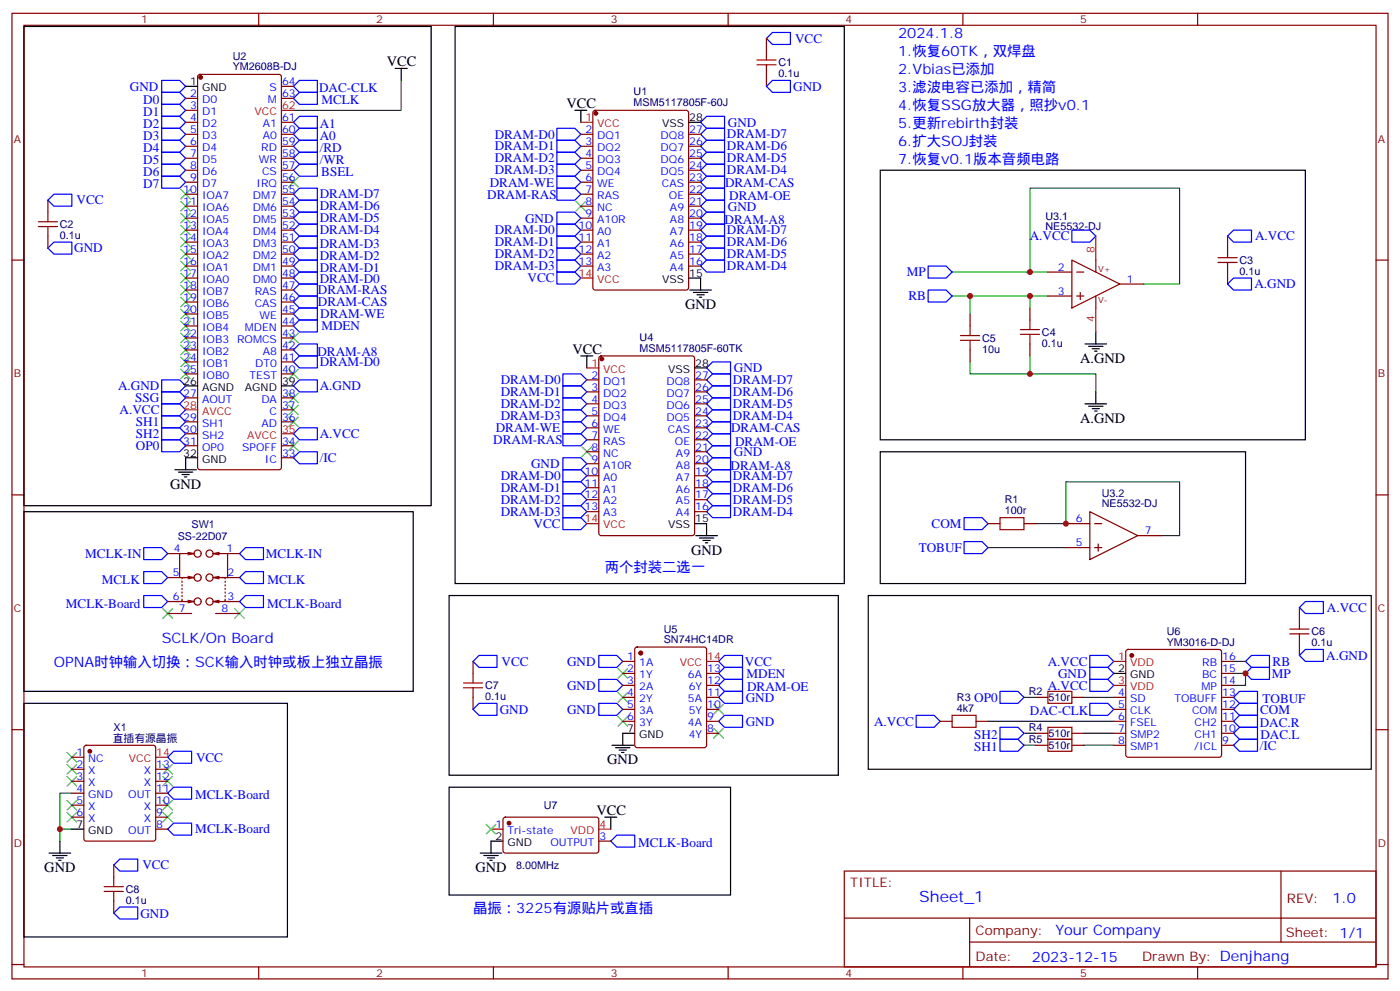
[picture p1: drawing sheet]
<svg xmlns="http://www.w3.org/2000/svg" width="412mm" height="292mm" viewBox="0 0 412 292" stroke-linecap="round" stroke-linejoin="round" font-family="sans-serif">
<g fill="none" stroke="#870000" stroke-width=".35">
<path d="M3.5 3.9h405.4v284.4h-405.4zM7.1 7.4h398.2v277.3h-398.2zM76.2 3.9v3.5M145.3 3.9v3.5M214.5 3.9v3.5M225.8 11.3v3.6M283.6 3.9v3.5M352.8 3.9v3.5M54.7 29h3.5M54.7 32.5h3.5M54.7 36h3.5M54.7 39.5h3.5"/>
<path d="M58.4 22.1l.5-.2h23.3l.6 .4 .1 115.3-.2 .5-.5 .2h-23.3l-.5-.2-.2-.5v-115zM82.9 29h3.5M82.9 36h3.5M82.9 39.5h3.5M82.9 25.4h3.5M171.1 39.5h3.5M174.9 32.7l.4-.2h26.8l.7 .4v51.8l-.4 .7h-27.1l-.6-.5-.1-51.7zM202.8 39.5h3.6M225.8 21.9v3.5M14.1 58.9v3.6M54.7 43.1h3.5M54.7 46.6h3.5"/>
<path d="M54.7 50.1h3.5M54.7 53.7h3.5M54.7 57.2h3.5M82.9 43.1h3.5M82.9 46.6h3.5M82.9 50.1h3.5M82.9 53.7h3.5M82.9 57.2h3.5M171.1 43.1h3.5M171.1 46.6h3.5M171.1 50.1h3.5M171.1 53.7h3.5"/>
<path d="M171.1 57.2h3.5M202.8 43.1h3.6M202.8 46.6h3.6M202.8 50.1h3.6M202.8 53.7h3.6M202.8 57.2h3.6M3.5 76.6h3.6M14.1 69.5v3.6M54.7 60.7h3.5M54.7 64.2h3.5M54.7 67.8h3.5M54.7 71.3h3.5"/>
<path d="M54.7 74.8h3.5M54.7 78.4h3.5M82.9 60.7h3.5M82.9 64.2h3.5M82.9 67.8h3.5M82.9 71.3h3.5M82.9 74.8h3.5M82.9 78.4h3.5M171.1 60.7h3.5M171.1 64.2h3.5M171.1 67.8h3.5M171.1 71.3h3.5"/>
<path d="M171.1 74.8h3.5M171.1 78.4h3.5M202.8 60.7h3.6M202.8 64.2h3.6M202.8 67.8h3.6M202.8 71.3h3.6M202.8 74.8h3.6M202.8 78.4h3.6M315.7 76.6l14.1 7-14.1 7.1zM322.8 76.6v3.5M361.6 69.5v3.6M405.3 76.6h3.6"/>
<path d="M54.7 81.9h3.5M54.7 85.4h3.5M54.7 88.9h3.5M54.7 92.5h3.5M54.7 96h3.5M54.7 99.5h3.5M82.9 81.9h3.5M82.9 85.4h3.5M82.9 88.9h3.5M82.9 92.5h3.5M82.9 96h3.5M82.9 99.5h3.5"/>
<path d="M285.8 92.5v3.5M303.4 90.7v3.5M308.7 80.1h7M308.7 87.2h7M317.1 80.1h2.2M317.1 87.2h2.2M318.2 86.1v2.1M322.8 87.2v3.5M329.8 83.6h7.1M361.6 80.1v3.5M54.7 103h3.5M54.7 106.6h3.5"/>
<path d="M54.7 110.1h3.5M54.7 117.2h3.5M82.9 103h3.5M82.9 106.6h3.5M82.9 110.1h3.5M82.9 117.2h3.5M172.9 111.9h3.5M172.9 115.4h3.5M172.9 118.9h3.5M176.6 105l.5-.2h26.8l.7 .4v51.8l-.5 .7h-27l-.7-.4v-51.8zM204.6 111.9h3.5M204.6 115.4h3.5"/>
<path d="M204.6 118.9h3.5M285.8 103v3.6M303.4 101.3v3.5M54.7 124.2h3.5M54.7 127.7h3.5M54.7 131.3h3.5M82.9 124.2h3.5M82.9 131.3h3.5M82.9 134.8h3.5M82.9 120.7h3.5M172.9 122.4h3.5M172.9 126h3.5"/>
<path d="M172.9 129.5h3.5M172.9 133h3.5M172.9 136.6h3.5M204.6 122.4h3.5M204.6 126h3.5M204.6 129.5h3.5M204.6 133h3.5M204.6 136.6h3.5M3.5 145.7h3.6M172.9 140.1h3.5M172.9 143.6h3.5M172.9 147.1h3.5"/>
<path d="M172.9 150.7h3.5M204.6 140.1h3.5M204.6 143.6h3.5M204.6 147.1h3.5M204.6 150.7h3.5M291 154.2h3.6M301.6 154.2h3.6M314 154.2h7M321 150.7l14.1 7-14.1 7.1zM322.4 154.2h2.2M335.1 157.7h7.1M405.3 145.7h3.6"/>
<path d="M49.4 163h3.5M49.4 170.1h5.3M49.4 177.1h4.4M53.6 176.4v.7h2.8M53.6 171.1v.4M53.6 172.2v.3M53.6 173.2v.4M53.6 174.3v.4M53.6 175.4v.3M55.4 176.8l1.7 .3-1.7 .4M55.4 169.7l1.7 .4-1.7 .3M55.4 162.7l1.7 .3"/>
<path d="M56.4 170.1h-2.8v.3M57.1 163h-4.2v7.1M57.1 163l-1.7 .4M62.8 163h4.2v7.1M62.8 163l1.8 .4M62.8 170.1l1.8 .3M62.8 177.1l1.8 .4M63.5 170.1h2.8v.3M64.6 162.7l-1.8 .3M64.6 169.7l-1.8 .4M64.6 176.8l-1.8 .3M65.3 170.1h5.3"/>
<path d="M66.1 177.1h4.5M66.3 176.4v.7h-2.8M66.3 171.1v.4M66.3 172.2v.3M66.3 173.2v.4M66.3 174.3v.4M66.3 175.4v.3M67 163h3.6M314 161.3h7M322.4 161.3h2.2M323.5 160.2v2.1M382.8 178.9v3.5"/>
<path d="M49.4 180.7h7M63.5 180.7h7.1M139.3 194.8v3.5M183.4 198.3h3.6M183.4 194.8h3.6M187.2 190.7l.5-.2h19.7l.5 .2 .2 .5v28.3l-.2 .5-.5 .2h-19.7l-.5-.3-.2-.4v-28.3zM208.1 198.3h3.6M331.8 191.4l.5-.2h26.8l.5 .2 .2 .5v30.4l-.2 .5-.5 .2h-26.8l-.5-.2-.2-.5v-30.4zM359.8 198.3h3.6M359.8 194.8h3.6M382.8 189.5v3.5M3.5 214.9h3.6"/>
<path d="M24.9 219.7l.5-.2h19.8l.5 .2 .2 .5v26.8l-.3 .5-.4 .2h-19.8l-.5-.2-.2-.5v-26.8zM139.3 205.4v3.5M183.4 212.4h3.6M183.4 205.4h3.6M183.4 208.9h3.6M183.4 201.8h3.6M208.1 212.4h3.6M208.1 205.4h3.6M208.1 215.9h3.6M208.1 208.9h3.6M208.1 201.8h3.6M276.9 212.4h3.6"/>
<path d="M287.5 212.4h3.5M305.2 205.4h3.5M305.2 219.5h3.5M305.2 215.9h3.5M315.7 205.4h3.6M315.7 219.5h3.6M315.7 215.9h3.6M328.1 212.4h3.5M328.1 205.4h3.5M328.1 219.5h3.5M328.1 215.9h3.5M328.1 208.9h3.5"/>
<path d="M359.8 212.4h3.6M359.8 205.4h3.6M359.8 219.5h3.6M359.8 215.9h3.6M359.8 208.9h3.6M359.8 201.8h3.6M405.3 214.9h3.6M21.2 226.5h3.5M21.2 230h3.5M21.2 233.6h3.5M21.2 237.1h3.5M21.2 223h3.5"/>
<path d="M45.9 226.5h3.5M45.9 230h3.5M45.9 233.6h3.5M45.9 237.1h3.5M21.2 240.6h3.5M33.5 254.7v3.6M45.9 240.6h3.5M45.9 244.2h3.5M144.6 244.2h3.6M148.4 240.8l.5-.2 27.1 .1 .4 .6-.1 9.5-.6 .4-27.1-.1-.4-.6v-9.2zM176.4 247.7h3.5M248.7 256.5h156.6v28.2h-156.6z"/>
<path d="M377.3 256.5v20.9M33.5 265.3v3.6M248.7 270.4h156.5M285.6 277.4h119.6M285.6 270.4v14.1M3.5 284h3.6M76.2 284.7v3.6M145.3 284.7v3.6M214.5 284.7v3.6M283.6 284.7v3.6M352.8 284.7v3.6M405.3 284h3.6"/>
<circle cx="58.2" cy="170.1" r="1.06"/>
<circle cx="58.2" cy="163" r="1.06"/>
<circle cx="58.2" cy="177.1" r="1.06"/>
<circle cx="61.7" cy="163" r="1.06"/>
<circle cx="61.7" cy="177.1" r="1.06"/>
<circle cx="61.7" cy="170.1" r="1.06"/>
</g>
<g fill="none" stroke="#00f" stroke-width=".35">
<path d="M227.5 9.6h5.3v3.5h-5.3l-1.7-1.8zM47.6 27.2h5.3l1.8 1.8-1.8 1.7h-5.3zM47.6 30.7h5.3l1.8 1.8-1.8 1.8h-5.3zM47.6 34.3h5.3l1.8 1.7-1.8 1.8h-5.3zM47.6 37.8h5.3l1.8 1.7-1.8 1.8h-5.3zM47.6 23.7h5.3l1.8 1.7-1.8 1.8h-5.3zM86.4 29l1.8-1.8h5.3v3.5h-5.3zM86.4 39.5l1.8-1.7h5.3v3.5h-5.3zM86.4 36l1.8-1.7h5.3v3.5h-5.3zM86.4 25.4l1.8-1.7h5.3v3.5h-5.3zM164 37.8h5.3l1.8 1.7-1.8 1.8h-5.3zM208.1 34.3h5.3v3.5h-5.3l-1.7-1.8z"/>
<path d="M208.1 37.8h5.3v3.5h-5.3l-1.7-1.8zM225.8 25.4l1.7-1.7h5.3v3.5h-5.3zM15.9 57.2h5.3v3.5h-5.3l-1.8-1.8zM47.6 41.3h5.3l1.8 1.8-1.8 1.7h-5.3zM47.6 44.8h5.3l1.8 1.8-1.8 1.8h-5.3zM47.6 48.4h5.3l1.8 1.7-1.8 1.8h-5.3zM47.6 51.9h5.3l1.8 1.8-1.8 1.7h-5.3zM86.4 46.6l1.8-1.8h5.3v3.6h-5.3zM86.4 43.1l1.8-1.8h5.3v3.5h-5.3zM88.2 48.4h5.3v3.5h-5.3l-1.8-1.8zM88.2 58.9h5.3v3.6h-5.3l-1.8-1.8zM88.2 55.4h5.3v3.5h-5.3l-1.8-1.7z"/>
<path d="M164 55.4h5.3l1.8 1.8-1.8 1.7h-5.3zM164 51.9h5.3l1.8 1.8-1.8 1.7h-5.3zM164 41.3h5.3l1.8 1.8-1.8 1.7h-5.3zM164 44.8h5.3l1.8 1.8-1.8 1.8h-5.3zM164 48.4h5.3l1.8 1.7-1.8 1.8h-5.3zM208.1 51.9h5.3v3.5h-5.3l-1.7-1.7zM208.1 48.4h5.3v3.5h-5.3l-1.7-1.8zM208.1 44.8h5.3v3.6h-5.3l-1.7-1.8zM208.1 41.3h5.3v3.5h-5.3l-1.7-1.7zM208.1 55.4h5.3v3.5h-5.3l-1.7-1.7zM208.1 58.9h5.3v3.6h-5.3l-1.7-1.8zM14.1 73.1l1.8-1.8h5.3v3.5h-5.3z"/>
<path d="M86.4 78.4l1.8-1.8h5.3v3.5h-5.3zM86.4 74.8l1.8-1.7h5.3v3.5h-5.3zM86.4 71.3l1.8-1.8h5.3v3.6h-5.3zM86.4 67.8l1.8-1.8h5.3v3.5h-5.3zM88.2 62.5h5.3v3.5h-5.3l-1.8-1.8zM164 62.5h5.3l1.8 1.7-1.8 1.8h-5.3zM164 66h5.3l1.8 1.8-1.8 1.7h-5.3zM164 69.5h5.3l1.8 1.8-1.8 1.8h-5.3zM164 73.1h5.3l1.8 1.7-1.8 1.8h-5.3zM164 76.6h5.3l1.8 1.8-1.8 1.7h-5.3zM208.1 76.6h5.3v3.5h-5.3l-1.7-1.7zM208.1 73.1h5.3v3.5h-5.3l-1.7-1.8z"/>
<path d="M208.1 69.5h5.3v3.6h-5.3l-1.7-1.8zM208.1 66h5.3v3.5h-5.3l-1.7-1.7zM208.1 62.5h5.3v3.5h-5.3l-1.7-1.8zM273.4 78.4h5.3l1.8 1.7-1.8 1.8h-5.3zM315.7 67.8h5.3l1.8 1.7-1.8 1.8h-5.3zM363.4 67.8h5.3v3.5h-5.3l-1.8-1.8zM86.4 81.9l1.8-1.8h5.3v3.5h-5.3zM88.2 83.6h5.3v3.6h-5.3l-1.8-1.8zM88.2 87.2h5.3v3.5h-5.3l-1.8-1.8zM88.2 90.7h5.3v3.5h-5.3l-1.8-1.7zM88.2 94.2h5.3v3.6h-5.3l-1.8-1.8zM164 80.1h5.3l1.8 1.8-1.8 1.7h-5.3z"/>
<path d="M273.4 85.4h5.3l1.8 1.8-1.8 1.7h-5.3zM361.6 83.6l1.8-1.7h5.3v3.5h-5.3zM47.6 111.9h5.3l1.8 1.7-1.8 1.8h-5.3zM47.6 118.9h5.3l1.8 1.8-1.8 1.7h-5.3zM47.6 115.4h5.3l1.8 1.8-1.8 1.7h-5.3zM86.4 113.6l1.8-1.7h5.3v3.5h-5.3zM86.4 103l1.8-1.7h5.3v3.5h-5.3zM86.4 106.6l1.8-1.8h5.3v3.5h-5.3zM165.8 110.1h5.3l1.8 1.8-1.8 1.7h-5.3zM165.8 113.6h5.3l1.8 1.8-1.8 1.8h-5.3zM165.8 117.2h5.3l1.8 1.7-1.8 1.8h-5.3zM208.1 108.3l1.8-1.7h5.3v3.5h-5.3z"/>
<path d="M208.1 118.9l1.8-1.7h5.3v3.5h-5.3zM208.1 111.9l1.8-1.8h5.3v3.5h-5.3zM209.9 113.6h5.3v3.6h-5.3l-1.8-1.8zM47.6 122.4h5.3l1.8 1.8-1.8 1.8h-5.3zM47.6 126h5.3l1.8 1.7-1.8 1.8h-5.3zM47.6 129.5h5.3l1.8 1.8-1.8 1.7h-5.3zM88.2 133h5.3v3.6h-5.3l-1.8-1.8zM88.2 126h5.3v3.5h-5.3l-1.8-1.8zM165.8 127.7h5.3l1.8 1.8-1.8 1.8h-5.3zM165.8 124.2h5.3l1.8 1.8-1.8 1.7h-5.3zM165.8 120.7h5.3l1.8 1.7-1.8 1.8h-5.3zM165.8 134.8h5.3l1.8 1.8-1.8 1.7h-5.3z"/>
<path d="M165.8 138.3h5.3l1.8 1.8-1.8 1.8h-5.3zM208.1 129.5l1.8-1.8h5.3v3.6h-5.3zM208.1 136.6l1.8-1.8h5.3v3.5h-5.3zM209.9 124.2h5.3v3.5h-5.3l-1.8-1.7zM209.9 120.7h5.3v3.5h-5.3l-1.8-1.8zM209.9 131.3h5.3v3.5h-5.3l-1.8-1.8zM209.9 138.3h5.3v3.6h-5.3l-1.8-1.8zM165.8 152.4h5.3l1.8 1.8-1.8 1.8h-5.3zM165.8 141.9h5.3l1.8 1.7-1.8 1.8h-5.3zM165.8 145.4h5.3l1.8 1.7-1.8 1.8h-5.3zM165.8 148.9h5.3l1.8 1.8-1.8 1.7h-5.3zM208.1 150.7l1.8-1.8h5.3v3.5h-5.3z"/>
<path d="M208.1 143.6l1.8-1.7h5.3v3.5h-5.3zM209.9 145.4h5.3v3.5h-5.3l-1.8-1.8zM284 159.5h5.3l1.7 1.8-1.7 1.7h-5.3zM284 152.4h5.3l1.7 1.8-1.7 1.8h-5.3zM42.3 168.3h5.3l1.8 1.8-1.8 1.7h-5.3zM42.3 175.4h5.3l1.8 1.7-1.8 1.8h-5.3zM42.3 161.3h5.3l1.8 1.7-1.8 1.8h-5.3zM70.6 177.1l1.7-1.7h5.3v3.5h-5.3zM72.3 168.3h5.3v3.5h-5.3l-1.7-1.7zM72.3 161.3h5.3v3.5h-5.3l-1.7-1.8zM384.5 177.1h5.3v3.6h-5.3l-1.7-1.8zM141.1 193h5.3v3.5h-5.3l-1.8-1.7z"/>
<path d="M176.4 193h5.3l1.7 1.8-1.7 1.7h-5.3zM213.4 193h5.3v3.5h-5.3l-1.7-1.7zM213.4 196.5h5.3v3.6h-5.3l-1.7-1.8zM321 196.5h5.3l1.8 1.8-1.8 1.8h-5.3zM321 193h5.3l1.8 1.8-1.8 1.7h-5.3zM368.7 196.5h5.2v3.6h-5.2l-1.8-1.8zM368.7 193h5.2v3.5h-5.2l-1.8-1.7zM382.8 193l1.7-1.8h5.3v3.6h-5.3zM139.3 208.9l1.8-1.8h5.3v3.5h-5.3zM176.4 200.1h5.3l1.7 1.7-1.7 1.8h-5.3zM176.4 207.1h5.3l1.7 1.8-1.7 1.7h-5.3zM211.7 205.4l1.7-1.8h5.3v3.5h-5.3z"/>
<path d="M213.4 200.1h5.3v3.5h-5.3l-1.7-1.8zM213.4 210.6h5.3v3.6h-5.3l-1.7-1.8zM269.9 210.6h5.3l1.7 1.8-1.7 1.8h-5.3zM294.6 203.6h5.3l1.7 1.8-1.7 1.7h-5.3zM294.6 217.7h5.3l1.7 1.8-1.7 1.7h-5.3zM294.6 214.2h5.3l1.7 1.7-1.7 1.8h-5.3zM321 207.1h5.3l1.8 1.8-1.8 1.7h-5.3zM321 200.1h5.3l1.8 1.7-1.8 1.8h-5.3zM365.1 217.7h5.3v3.5h-5.3l-1.7-1.7zM365.1 214.2h5.3v3.5h-5.3l-1.7-1.8zM365.1 210.6h5.3v3.6h-5.3l-1.7-1.8zM365.1 207.1h5.3v3.5h-5.3l-1.7-1.7z"/>
<path d="M365.1 203.6h5.3v3.5h-5.3l-1.7-1.7zM51.2 221.2h5.2v3.6h-5.2l-1.8-1.8zM51.2 231.8h5.2v3.5h-5.2l-1.8-1.7zM35.3 253h5.3v3.5h-5.3l-1.8-1.8zM51.2 242.4h5.2v3.5h-5.2l-1.8-1.7zM181.7 245.9h5.3v3.5h-5.3l-1.8-1.7zM35.3 267.1h5.3v3.5h-5.3l-1.8-1.7z"/>
</g>
<g fill="none" stroke="#3c3" stroke-width=".35">
<path d="M53.3 55.8l2.8 2.8M53.3 59.3l2.8 2.8M56.1 55.8l-2.8 2.8M56.1 59.3l-2.8 2.8M85 52.2l2.8 2.9M87.8 52.2l-2.8 2.9M169.7 59.3l2.8 2.8M172.5 59.3l-2.8 2.8M53.3 62.8l2.8 2.9M53.3 66.4l2.8 2.8M53.3 69.9l2.8 2.8M53.3 73.4l2.8 2.8"/>
<path d="M53.3 76.9l2.8 2.9M56.1 62.8l-2.8 2.9M56.1 66.4l-2.8 2.8M56.1 69.9l-2.8 2.8M56.1 73.4l-2.8 2.8M56.1 76.9l-2.8 2.9M53.3 91.1l2.8 2.8M53.3 87.5l2.8 2.8M53.3 84l2.8 2.8M53.3 94.6l2.8 2.8M53.3 98.1l2.8 2.8M53.3 80.5l2.8 2.8"/>
<path d="M56.1 91.1l-2.8 2.8M56.1 87.5l-2.8 2.8M56.1 84l-2.8 2.8M56.1 94.6l-2.8 2.8M56.1 98.1l-2.8 2.8M56.1 80.5l-2.8 2.8M85 98.1l2.8 2.8M87.8 98.1l-2.8 2.8M53.3 105.2l2.8 2.8M53.3 101.6l2.8 2.9M53.3 108.7l2.8 2.8M56.1 105.2l-2.8 2.8"/>
<path d="M56.1 101.6l-2.8 2.9M56.1 108.7l-2.8 2.8M85 119.3l2.8 2.8M85 115.7l2.8 2.9M85 108.7l2.8 2.8M87.8 119.3l-2.8 2.8M87.8 115.7l-2.8 2.9M87.8 108.7l-2.8 2.8M85 129.9l2.8 2.8M85 122.8l2.8 2.8M87.8 122.8l-2.8 2.8M87.8 129.9l-2.8 2.8"/>
<path d="M171.4 131.6l2.9 2.8M174.3 131.6l-2.9 2.8M48 179.2l2.8 2.9M50.8 179.2l-2.8 2.9M69.1 179.2l2.9 2.9M72 179.2l-2.9 2.9M182 196.9l2.9 2.8M184.9 196.9l-2.9 2.8M182 203.9l2.9 2.9M182 211l2.9 2.8M184.9 203.9l-2.9 2.9M184.9 211l-2.9 2.8"/>
<path d="M210.3 207.5l2.8 2.8M210.3 214.5l2.8 2.8M213.1 207.5l-2.8 2.8M213.1 214.5l-2.8 2.8M19.8 239.2l2.8 2.8M19.8 235.7l2.8 2.8M19.8 228.6l2.8 2.9M19.8 225.1l2.8 2.8M19.8 221.6l2.8 2.8M22.6 239.2l-2.8 2.8M22.6 235.7l-2.8 2.8M22.6 228.6l-2.8 2.9"/>
<path d="M22.6 225.1l-2.8 2.8M22.6 221.6l-2.8 2.8M48 225.1l2.8 2.8M48 228.6l2.8 2.9M48 235.7l2.8 2.8M48 239.2l2.8 2.8M50.8 225.1l-2.8 2.8M50.8 228.6l-2.8 2.9M50.8 235.7l-2.8 2.8M50.8 239.2l-2.8 2.8M143.2 242.7l2.8 2.9M146 242.7l-2.8 2.9"/>
</g>
<g fill="none" stroke="#000" stroke-width=".35">
<path d="M7.1 7.8h119.9v141.1h-119.9zM134.1 7.8h114.6v164h-114.6zM54.7 25.4h3.5M116.4 20.1h3.5M118.2 20.1v3.6M169.3 32.5h3.6M171.1 32.5v3.5M202.8 36h3.6M259.3 50.1h125.2v79.4h-125.2zM202.8 81.9h3.6v3.5M203.2 85.4h6.3M204.3 86.1h4.2"/>
<path d="M205.3 86.8h2.1M206 87.5h.7M322.8 97.8v3.5M54.7 113.6h3.5M82.9 113.6h3.5M171.1 104.8h3.5M172.9 104.8v3.5M204.6 108.3h3.5M319.6 101.3h6.4M319.6 118.9h6.4M320.7 102h4.2M320.7 119.6h4.2"/>
<path d="M321.7 102.7h2.1M322.4 103.4h.7M322.8 115.4v3.5M51.5 138.3h6.4M52.6 139h4.2M53.6 139.7h2.1M58.2 134.8h-3.5v3.5M259.3 133h107.6v38.8h-107.6zM321.7 120.3h2.1M322.4 121h.7M7.1 150.7h114.6v52.9h-114.6zM54.3 140.4h.7"/>
<path d="M204.6 154.2h3.5v3.5M205 157.7h6.3M206 158.4h4.3M207.1 159.1h2.1M207.8 159.8h.7M132.3 175.4h114.6v52.9h-114.6zM255.8 175.4h148.1v51.1h-148.1zM328.1 198.3h3.5M7.1 207.1h77.6v68.8h-77.6zM180.3 219.5h6.3M187 215.9h-3.6v3.6M132.3 231.8h82.9v31.8h-82.9z"/>
<path d="M181.3 220.2h4.3M182.4 220.9h2.1M183.1 221.6h.7M14.5 251.2h6.3M15.5 251.9h4.3M16.6 252.6h2.1M17.3 253.3h.7M17.6 247.7v3.5M21.2 244.2h3.5M141.5 251.2h6.3M142.5 251.9h4.3M143.6 252.6h2.1"/>
<path d="M144.3 253.3h.7M148.2 247.7h-3.6v3.5M178.2 240.6h3.5M179.9 240.6v3.6"/>
</g>
<g fill="none" stroke="#a10000" stroke-width=".35">
<path d="M223 19.1h5.6M223 17.7h5.6M225.8 14.9v2.8M225.8 19.1v2.8M11.3 66.7h5.6M11.3 65.3h5.6M14.1 62.5v2.8M14.1 66.7v2.8M358.8 77.3h5.6M358.8 75.9h5.6M361.6 73.1v2.8M361.6 77.3v2.8"/>
<path d="M282.9 98.8h5.7M285.8 96v2.8M300.6 98.5h5.6M300.6 97h5.6M303.4 94.2v2.8M303.4 98.5v2.8M282.9 100.2h5.7M285.8 100.2v2.8M294.6 152.4h7v3.6h-7zM139.3 198.3v2.8M379.9 186.7h5.7M379.9 185.2h5.7"/>
<path d="M382.8 182.4v2.8M382.8 186.7v2.8M136.5 202.5h5.7M136.5 201.1h5.7M139.3 202.5v2.9M280.5 210.6h7v3.6h-7zM308.7 203.6h7v3.5h-7zM308.7 217.7h7v3.5h-7zM308.7 214.2h7v3.5h-7zM33.5 258.3v2.8M30.7 262.5h5.6M30.7 261.1h5.6"/>
<path d="M33.5 262.5v2.8"/>
</g>
<g fill="none" stroke="#008700" stroke-width=".35">
<path d="M118.2 23.7v8.8h-31.8M280.5 80.1h28.2M280.5 87.2h28.2M285.8 87.2v5.3M303.4 80.1v-24.7h44.1v28.2h-10.6M303.4 87.2v3.5M303.4 104.8v5.3h-17.6v-3.5M303.4 110.1h19.4v5.3M305.2 154.2h8.8v-12.3h33.5v15.8h-5.3M291 161.3h23M363.4 198.3h3.5v3.5h-3.5M363.4 194.8h3.5"/>
<path d="M291 212.4h37.1M301.6 205.4h3.6M301.6 219.5h3.6M301.6 215.9h3.6M319.3 205.4h8.8M319.3 219.5h8.8M319.3 215.9h8.8M21.2 233.6h-3.6v14.1M17.6 244.2h3.6"/>
</g>
<g fill="none" stroke="#f00" stroke-width=".35">
<path d="M82.9 32.5h3.5M171.1 36h3.5M322.8 69.5v7.1M171.1 81.9h3.5M322.8 90.7v7.1M172.9 108.3h3.5M54.7 120.7h3.5M82.9 127.7h3.5M172.9 154.2h3.5M208.1 194.8h3.6M328.1 194.8h3.5M328.1 201.8h3.5"/>
<path d="M45.9 223h3.5M176.4 244.2h3.5"/>
</g>
<g fill="#870000" stroke="#870000" stroke-width=".35">
<circle cx="26.5" cy="221.2" r=".53"/>
<circle cx="333.4" cy="193" r=".53"/>
<circle cx="188.7" cy="192.3" r=".53"/>
<circle cx="59.1" cy="22.8" r=".53"/>
<circle cx="149.9" cy="242.4" r=".53"/>
<circle cx="175.5" cy="33.4" r=".53"/>
<circle cx="177.3" cy="105.7" r=".53"/>
</g>
<g fill="#c00">
<circle cx="366.9" cy="198.3" r=".88"/>
<circle cx="303.4" cy="80.1" r=".88"/>
<circle cx="285.8" cy="87.2" r=".88"/>
<circle cx="303.4" cy="87.2" r=".88"/>
<circle cx="303.4" cy="110.1" r=".88"/>
<circle cx="314" cy="154.2" r=".88"/>
<circle cx="17.6" cy="244.2" r=".88"/>
</g>
<text font-size="4.6" fill="#00f" x="270.8" y="265.5">Sheet_1</text>
<g font-size="4.2" fill="#00f">
<text x="264.6" y="11.3">2024.1.8</text>
<text x="264.6" y="16.6">1.恢复60TK，双焊盘</text>
<text x="264.6" y="21.9">2.Vbias已添加</text>
<text x="264.6" y="27.2">3.滤波电容已添加，精简</text>
<text x="264.6" y="32.5">4.恢复SSG放大器，照抄v0.1</text>
<text x="264.6" y="37.8">5.更新rebirth封装</text>
<text x="264.6" y="43.1">6.扩大SOJ封装</text>
<text x="264.6" y="48.4">7.恢复v0.1版本音频电路</text>
<text x="178.2" y="168.3">两个封装二选一</text>
<text x="47.6" y="189.5">SCLK/On Board</text>
<text x="15.9" y="196.5">OPNA时钟输入切换：SCK输入时钟或板上独立晶振</text>
<text x="139.3" y="268.9">晶振：3225有源贴片或直插</text>
<text x="392.5" y="265.8">1.0</text>
<text x="310.9" y="275.3">Your Company</text>
<text x="304" y="283.1">2023-12-15</text>
</g>
<g font-size="4.2">
<text x="113.9" y="19.4">VCC</text>
<text x="166.9" y="31.8">VCC</text>
<text x="201.8" y="91.1">GND</text>
<text x="168.6" y="104.1">VCC</text>
<text x="318.2" y="106.9">A.GND</text>
<text x="318.2" y="124.6">A.GND</text>
<text x="50.1" y="144">GND</text>
<text x="203.6" y="163.4">GND</text>
<text x="178.9" y="225.1">GND</text>
<text x="175.7" y="239.9">VCC</text>
<text x="13.1" y="256.9">GND</text>
<text x="140.1" y="256.9">GND</text>
</g>
<g font-size="3.9" fill="#00f">
<text x="234.2" y="12.6">VCC</text>
<text x="38.3" y="26.7">GND</text>
<text x="94" y="27.2">DAC-CLK</text>
<text x="233.6" y="26.9">GND</text>
<text x="42.2" y="30.5">D0</text>
<text x="42.2" y="34.1">D1</text>
<text x="94.7" y="30.7">MCLK</text>
<text x="42.2" y="37.7">D2</text>
<text x="42.2" y="41.2">D3</text>
<text x="94.2" y="41.1">A0</text>
<text x="94.2" y="37.7">A1</text>
<text x="145.7" y="40.8">DRAM-D0</text>
<text x="214.1" y="40.7">DRAM-D7</text>
<text x="214.4" y="37.3">GND</text>
<text x="42.2" y="44.7">D4</text>
<text x="94.2" y="44.7">/RD</text>
<text x="145.7" y="44.2">DRAM-D1</text>
<text x="145.7" y="47.8">DRAM-D2</text>
<text x="214.1" y="47.8">DRAM-D5</text>
<text x="214.1" y="44.2">DRAM-D6</text>
<text x="42.2" y="48.3">D5</text>
<text x="42.2" y="51.8">D6</text>
<text x="94.2" y="48.2">/WR</text>
<text x="94.6" y="51.9">BSEL</text>
<text x="145.7" y="51.3">DRAM-D3</text>
<text x="214.1" y="51.3">DRAM-D4</text>
<text x="42.2" y="55.3">D7</text>
<text x="94.2" y="58.3">DRAM-D7</text>
<text x="143.5" y="58.5">DRAM-RAS</text>
<text x="144.3" y="55">DRAM-WE</text>
<text x="213.6" y="55">DRAM-CAS</text>
<text x="214.8" y="58.9">DRAM-OE</text>
<text x="22.5" y="60.2">VCC</text>
<text x="94.2" y="65.4">DRAM-D5</text>
<text x="94.2" y="61.9">DRAM-D6</text>
<text x="154.7" y="65.5">GND</text>
<text x="214.4" y="62">GND</text>
<text x="94.2" y="68.9">DRAM-D4</text>
<text x="145.7" y="69">DRAM-D0</text>
<text x="213.5" y="66">DRAM-A8</text>
<text x="214.1" y="68.9">DRAM-D7</text>
<text x="303.4" y="70.7">A.VCC</text>
<text x="369.7" y="70.8">A.VCC</text>
<text x="21.9" y="74.3">GND</text>
<text x="94.2" y="76.5">DRAM-D2</text>
<text x="94.2" y="73">DRAM-D3</text>
<text x="145.7" y="72.5">DRAM-D1</text>
<text x="145.7" y="76">DRAM-D2</text>
<text x="214.1" y="76">DRAM-D5</text>
<text x="214.1" y="72.5">DRAM-D6</text>
<text x="94.2" y="83.4">DRAM-D0</text>
<text x="94.2" y="80">DRAM-D1</text>
<text x="145.7" y="79.5">DRAM-D3</text>
<text x="155.4" y="83.1">VCC</text>
<text x="214.1" y="79.5">DRAM-D4</text>
<text x="267.1" y="81.4">MP</text>
<text x="93.6" y="86.7">DRAM-RAS</text>
<text x="267.6" y="88.4">RB</text>
<text x="369.5" y="84.9">A.GND</text>
<text x="93.6" y="90.2">DRAM-CAS</text>
<text x="94.3" y="93.8">DRAM-WE</text>
<text x="94.7" y="97.3">MDEN</text>
<text x="93.5" y="104.8">DRAM-A8</text>
<text x="94.2" y="107.8">DRAM-D0</text>
<text x="147.5" y="113.1">DRAM-D0</text>
<text x="215.9" y="113">DRAM-D7</text>
<text x="216.2" y="109.6">GND</text>
<text x="34.8" y="114.9">A.GND</text>
<text x="39.9" y="118.4">SSG</text>
<text x="94.2" y="114.9">A.GND</text>
<text x="147.5" y="116.6">DRAM-D1</text>
<text x="215.9" y="116.6">DRAM-D6</text>
<text x="35.2" y="121.9">A.VCC</text>
<text x="40.1" y="125.4">SH1</text>
<text x="147.5" y="120.1">DRAM-D2</text>
<text x="147.5" y="123.6">DRAM-D3</text>
<text x="215.9" y="123.6">DRAM-D4</text>
<text x="215.9" y="120.1">DRAM-D5</text>
<text x="40.1" y="128.9">SH2</text>
<text x="94.2" y="129">A.VCC</text>
<text x="145.3" y="130.8">DRAM-RAS</text>
<text x="146" y="127.3">DRAM-WE</text>
<text x="215.3" y="127.3">DRAM-CAS</text>
<text x="216.6" y="131.3">DRAM-OE</text>
<text x="40.1" y="132.5">OP0</text>
<text x="94.2" y="136">/IC</text>
<text x="156.4" y="137.9">GND</text>
<text x="216.2" y="134.3">GND</text>
<text x="147.5" y="141.3">DRAM-D0</text>
<text x="215.2" y="138.3">DRAM-A8</text>
<text x="215.9" y="141.3">DRAM-D7</text>
<text x="147.5" y="144.8">DRAM-D1</text>
<text x="147.5" y="148.3">DRAM-D2</text>
<text x="215.9" y="148.3">DRAM-D5</text>
<text x="215.9" y="144.8">DRAM-D6</text>
<text x="147.5" y="151.8">DRAM-D3</text>
<text x="157.2" y="155.5">VCC</text>
<text x="215.9" y="151.8">DRAM-D4</text>
<text x="274.4" y="155.5">COM</text>
<text x="25.1" y="164.3">MCLK-IN</text>
<text x="78.3" y="164.3">MCLK-IN</text>
<text x="270.6" y="162.5">TOBUF</text>
<text x="30" y="171.8">MCLK</text>
<text x="78.8" y="171.8">MCLK</text>
<text x="19.4" y="178.9">MCLK-Board</text>
<text x="78.7" y="178.9">MCLK-Board</text>
<text x="390.9" y="180.1">A.VCC</text>
<text x="147.8" y="196">VCC</text>
<text x="167" y="196.1">GND</text>
<text x="219.4" y="196">VCC</text>
<text x="308.6" y="196">A.VCC</text>
<text x="374.9" y="196">RB</text>
<text x="390.7" y="194.3">A.GND</text>
<text x="167" y="203.1">GND</text>
<text x="219.9" y="199.6">MDEN</text>
<text x="220.1" y="203.6">DRAM-OE</text>
<text x="308.6" y="203.1">A.VCC</text>
<text x="311.7" y="199.6">GND</text>
<text x="374.6" y="199.6">MP</text>
<text x="219.7" y="206.7">GND</text>
<text x="287" y="206.6">OP0</text>
<text x="371.9" y="207.1">TOBUF</text>
<text x="147.2" y="210.3">GND</text>
<text x="167" y="210.2">GND</text>
<text x="219.7" y="213.7">GND</text>
<text x="257.5" y="213.7">A.VCC</text>
<text x="303.4" y="210.6">DAC-CLK</text>
<text x="371.1" y="214.2">DAC.R</text>
<text x="371.2" y="210.2">COM</text>
<text x="287" y="221.1">SH1</text>
<text x="287" y="217.6">SH2</text>
<text x="371.1" y="220.7">/IC</text>
<text x="371.3" y="217.7">DAC.L</text>
<text x="57.7" y="224.3">VCC</text>
<text x="57.5" y="235.3">MCLK-Board</text>
<text x="57.5" y="245.4">MCLK-Board</text>
<text x="188" y="249.4">MCLK-Board</text>
<text x="41.9" y="256">VCC</text>
<text x="41.4" y="270.3">GND</text>
</g>
<g font-size="3.9" fill="#800">
<text x="250.5" y="261.1">TITLE:</text>
<text x="379.1" y="265.8">REV:</text>
<text x="287.4" y="275.3">Company:</text>
<text x="378.7" y="275.9">Sheet: 1/1</text>
<text x="287.4" y="283">Date:</text>
<text x="336.4" y="283.1">Drawn By: Denjhang</text>
</g>
<g font-size="3.2" fill="#800">
<text x="41.6" y="6.9">1</text>
<text x="110.8" y="6.9">2</text>
<text x="179.9" y="6.9">3</text>
<text x="249.1" y="6.9">4</text>
<text x="318.2" y="6.9">5</text>
<text x="4.1" y="42">A</text>
<text x="405.9" y="42">A</text>
<text x="4.1" y="111.2">B</text>
<text x="405.9" y="111.2">B</text>
<text x="4.1" y="180.3">C</text>
<text x="405.9" y="180.3">C</text>
<text x="4.1" y="249.4">D</text>
<text x="405.9" y="249.4">D</text>
<text x="41.6" y="287.7">1</text>
<text x="110.8" y="287.7">2</text>
<text x="179.9" y="287.7">3</text>
<text x="249.1" y="287.7">4</text>
<text x="318.2" y="287.7">5</text>
</g>
<g font-size="3.2" fill="#000080">
<text x="68.6" y="17.8">U2</text>
<text x="68.6" y="20.7">YM2608B-DJ</text>
<text x="229.3" y="22.7">0.1u</text>
<text x="229.3" y="19.5">C1</text>
<text x="186.6" y="28.1">U1</text>
<text x="186.6" y="31.3">MSM5117805F-60J</text>
<text x="308" y="64.7">U3.1</text>
<text x="17.6" y="70.3">0.1u</text>
<text x="17.6" y="67.1">C2</text>
<text x="308" y="67.8">NE5532-DJ</text>
<text x="365.1" y="77.7">C3</text>
<text x="365.1" y="80.9">0.1u</text>
<text x="188.4" y="100.5">U4</text>
<text x="289.3" y="100.7">C5</text>
<text x="306.9" y="98.9">C4</text>
<text x="188.4" y="103.5">MSM5117805F-60TK</text>
<text x="289.3" y="103.8">10u</text>
<text x="306.9" y="102.1">0.1u</text>
<text x="296" y="148.2">R1</text>
<text x="324.5" y="149.4">NE5532-DJ</text>
<text x="324.5" y="146.4">U3.2</text>
<text x="56.4" y="155.3">SW1</text>
<text x="296" y="151.4">100r</text>
<text x="52.4" y="158.9">SS-22D07</text>
<text x="195.5" y="189.5">SN74HC14DR</text>
<text x="195.5" y="186.3">U5</text>
<text x="343.7" y="190.1">YM3016-D-DJ</text>
<text x="343.7" y="187">U6</text>
<text x="386.3" y="190.3">0.1u</text>
<text x="386.3" y="187.1">C6</text>
<text x="142.9" y="203">C7</text>
<text x="142.9" y="206.1">0.1u</text>
<text x="281.9" y="209.6">4k7</text>
<text x="281.9" y="206.4">R3</text>
<text x="303" y="204.7">R2</text>
<text x="308.9" y="206.5">510r</text>
<text x="33.4" y="215.3">X1</text>
<text x="303" y="215.3">R4</text>
<text x="33.2" y="218.4">直插有源晶振</text>
<text x="303" y="218.8">R5</text>
<text x="308.9" y="220.6">510r</text>
<text x="308.9" y="217.1">510r</text>
<text x="160.2" y="238.3">U7</text>
<text x="152" y="255.9">8.00MHz</text>
<text x="37" y="262.9">C8</text>
<text x="37" y="266.1">0.1u</text>
</g>
<g font-size="3.2">
<text x="56" y="25.1">1</text>
<text x="59.5" y="26.8">GND</text>
<text x="203" y="35.7">28</text>
<text x="195" y="37.4">VSS</text>
<text x="195" y="83.3">VSS</text>
<text x="203" y="81.5">15</text>
<text x="204.8" y="108">28</text>
<text x="54" y="113.3">26</text>
<text x="83.1" y="113.3">39</text>
<text x="196.8" y="109.7">VSS</text>
<text x="59.5" y="115">AGND</text>
<text x="72.2" y="115">AGND</text>
<text x="54" y="134.4">32</text>
<text x="59.5" y="136.2">GND</text>
<text x="196.8" y="155.6">VSS</text>
<text x="204.8" y="153.8">15</text>
<text x="329.4" y="197.9">2</text>
<text x="332.9" y="199.7">GND</text>
<text x="184.8" y="215.6">7</text>
<text x="188.3" y="217.3">GND</text>
<text x="22.5" y="243.8">7</text>
<text x="26" y="245.6">GND</text>
<text x="146" y="247.3">2</text>
<text x="149.5" y="249.1">GND</text>
</g>
<g font-size="3.2" fill="#00f">
<text x="56" y="28.6">2</text>
<text x="79.4" y="26.8">S</text>
<text x="83.1" y="28.6">63</text>
<text x="83.1" y="25.1">64</text>
<text x="56" y="32.1">3</text>
<text x="56" y="35.7">4</text>
<text x="59.5" y="30.4">D0</text>
<text x="59.5" y="33.9">D1</text>
<text x="78.9" y="30.4">M</text>
<text x="83.1" y="35.7">61</text>
<text x="56" y="39.2">5</text>
<text x="59.5" y="37.4">D2</text>
<text x="59.5" y="41">D3</text>
<text x="77.4" y="41">A0</text>
<text x="77.4" y="37.4">A1</text>
<text x="83.1" y="39.2">60</text>
<text x="172.4" y="39.2">2</text>
<text x="175.9" y="41">DQ1</text>
<text x="194.6" y="41">DQ8</text>
<text x="203" y="39.2">27</text>
<text x="56" y="42.7">6</text>
<text x="56" y="46.2">7</text>
<text x="59.5" y="44.5">D4</text>
<text x="76.9" y="44.5">RD</text>
<text x="83.1" y="46.2">58</text>
<text x="83.1" y="42.7">59</text>
<text x="172.4" y="42.7">3</text>
<text x="172.4" y="46.2">4</text>
<text x="175.9" y="44.5">DQ2</text>
<text x="194.6" y="44.5">DQ7</text>
<text x="203" y="46.2">25</text>
<text x="203" y="42.7">26</text>
<text x="56" y="49.8">8</text>
<text x="56" y="53.3">9</text>
<text x="59.5" y="48">D5</text>
<text x="59.5" y="51.5">D6</text>
<text x="76.3" y="48">WR</text>
<text x="77.2" y="51.5">CS</text>
<text x="83.1" y="53.3">56</text>
<text x="83.1" y="49.8">57</text>
<text x="172.4" y="49.8">5</text>
<text x="172.4" y="53.3">6</text>
<text x="175.9" y="48">DQ3</text>
<text x="175.9" y="51.5">DQ4</text>
<text x="194.6" y="51.5">DQ5</text>
<text x="194.6" y="48">DQ6</text>
<text x="203" y="53.3">23</text>
<text x="203" y="49.8">24</text>
<text x="54" y="56.8">10</text>
<text x="59.5" y="55.1">D7</text>
<text x="59.5" y="58.6">IOA7</text>
<text x="74.5" y="58.6">DM7</text>
<text x="75.6" y="55.1">IRQ</text>
<text x="83.1" y="56.8">55</text>
<text x="172.4" y="56.8">7</text>
<text x="175.9" y="55.1">WE</text>
<text x="175.9" y="58.6">RAS</text>
<text x="195" y="55.1">CAS</text>
<text x="197" y="58.6">OE</text>
<text x="203" y="56.8">22</text>
<text x="54" y="60.4">11</text>
<text x="54" y="63.9">12</text>
<text x="59.5" y="62.1">IOA6</text>
<text x="59.5" y="65.7">IOA5</text>
<text x="74.5" y="65.7">DM5</text>
<text x="74.5" y="62.1">DM6</text>
<text x="83.1" y="63.9">53</text>
<text x="83.1" y="60.4">54</text>
<text x="172.4" y="60.4">8</text>
<text x="172.4" y="63.9">9</text>
<text x="175.9" y="62.1">NC</text>
<text x="175.9" y="65.7">A10R</text>
<text x="197.4" y="65.7">A8</text>
<text x="197.4" y="62.1">A9</text>
<text x="203" y="63.9">20</text>
<text x="203" y="60.4">21</text>
<text x="54" y="67.4">13</text>
<text x="54" y="70.9">14</text>
<text x="59.5" y="69.2">IOA4</text>
<text x="74.5" y="69.2">DM4</text>
<text x="83.1" y="70.9">51</text>
<text x="83.1" y="67.4">52</text>
<text x="170.4" y="67.4">10</text>
<text x="170.4" y="70.9">11</text>
<text x="175.9" y="69.2">A0</text>
<text x="197.4" y="69.2">A7</text>
<text x="203" y="70.9">18</text>
<text x="203" y="67.4">19</text>
<text x="54" y="74.5">15</text>
<text x="54" y="78">16</text>
<text x="59.5" y="72.7">IOA3</text>
<text x="59.5" y="76.2">IOA2</text>
<text x="74.5" y="76.2">DM2</text>
<text x="74.5" y="72.7">DM3</text>
<text x="83.1" y="78">49</text>
<text x="83.1" y="74.5">50</text>
<text x="170.4" y="74.5">12</text>
<text x="170.4" y="78">13</text>
<text x="175.9" y="72.7">A1</text>
<text x="175.9" y="76.2">A2</text>
<text x="197.4" y="76.2">A5</text>
<text x="197.4" y="72.7">A6</text>
<text x="203" y="78">16</text>
<text x="203" y="74.5">17</text>
<text x="54" y="81.5">17</text>
<text x="59.5" y="79.8">IOA1</text>
<text x="59.5" y="83.3">IOA0</text>
<text x="74.5" y="83.3">DM0</text>
<text x="74.5" y="79.8">DM1</text>
<text x="83.1" y="81.5">48</text>
<text x="175.9" y="79.8">A3</text>
<text x="197.4" y="79.8">A4</text>
<text x="311.6" y="79.8">2</text>
<text x="332" y="83.3">1</text>
<text x="54" y="85.1">18</text>
<text x="54" y="88.6">19</text>
<text x="59.5" y="86.8">IOB7</text>
<text x="75.1" y="86.8">RAS</text>
<text x="83.1" y="88.6">46</text>
<text x="83.1" y="85.1">47</text>
<text x="311.6" y="86.8">3</text>
<text x="54" y="92.1">20</text>
<text x="54" y="95.6">21</text>
<text x="59.5" y="90.3">IOB6</text>
<text x="59.5" y="93.9">IOB5</text>
<text x="75" y="90.3">CAS</text>
<text x="76.5" y="93.9">WE</text>
<text x="83.1" y="95.6">44</text>
<text x="83.1" y="92.1">45</text>
<text x="54" y="99.2">22</text>
<text x="59.5" y="97.4">IOB4</text>
<text x="59.5" y="100.9">IOB3</text>
<text x="69.8" y="100.9">ROMCS</text>
<text x="72.1" y="97.4">MDEN</text>
<text x="83.1" y="99.2">43</text>
<text x="54" y="102.7">23</text>
<text x="54" y="106.2">24</text>
<text x="59.5" y="104.5">IOB2</text>
<text x="59.5" y="108">IOB1</text>
<text x="75.2" y="108">DT0</text>
<text x="77.4" y="104.5">A8</text>
<text x="83.1" y="106.2">41</text>
<text x="83.1" y="102.7">42</text>
<text x="54" y="109.7">25</text>
<text x="59.5" y="111.5">IOB0</text>
<text x="73.5" y="111.5">TEST</text>
<text x="83.1" y="109.7">40</text>
<text x="174.2" y="111.5">2</text>
<text x="177.7" y="113.3">DQ1</text>
<text x="196.3" y="113.3">DQ8</text>
<text x="204.8" y="111.5">27</text>
<text x="54" y="116.8">27</text>
<text x="59.5" y="118.6">AOUT</text>
<text x="77" y="118.6">DA</text>
<text x="83.1" y="116.8">38</text>
<text x="174.2" y="115">3</text>
<text x="174.2" y="118.6">4</text>
<text x="177.7" y="116.8">DQ2</text>
<text x="196.3" y="116.8">DQ7</text>
<text x="204.8" y="118.6">25</text>
<text x="204.8" y="115">26</text>
<text x="54" y="123.9">29</text>
<text x="59.5" y="125.6">SH1</text>
<text x="77" y="125.6">AD</text>
<text x="79.4" y="122.1">C</text>
<text x="83.1" y="123.9">36</text>
<text x="83.1" y="120.3">37</text>
<text x="174.2" y="122.1">5</text>
<text x="174.2" y="125.6">6</text>
<text x="177.7" y="120.3">DQ3</text>
<text x="177.7" y="123.9">DQ4</text>
<text x="196.3" y="123.9">DQ5</text>
<text x="196.3" y="120.3">DQ6</text>
<text x="204.8" y="125.6">23</text>
<text x="204.8" y="122.1">24</text>
<text x="54" y="127.4">30</text>
<text x="54" y="130.9">31</text>
<text x="59.5" y="129.2">SH2</text>
<text x="83.1" y="130.9">34</text>
<text x="174.2" y="129.2">7</text>
<text x="177.7" y="127.4">WE</text>
<text x="177.7" y="130.9">RAS</text>
<text x="196.8" y="127.4">CAS</text>
<text x="198.8" y="130.9">OE</text>
<text x="204.8" y="129.2">22</text>
<text x="59.5" y="132.7">OP0</text>
<text x="71.4" y="132.7">SPOFF</text>
<text x="78" y="136.2">IC</text>
<text x="83.1" y="134.4">33</text>
<text x="174.2" y="132.7">8</text>
<text x="174.2" y="136.2">9</text>
<text x="177.7" y="134.4">NC</text>
<text x="177.7" y="138">A10R</text>
<text x="199.1" y="138">A8</text>
<text x="199.1" y="134.4">A9</text>
<text x="204.8" y="136.2">20</text>
<text x="204.8" y="132.7">21</text>
<text x="172.2" y="139.7">10</text>
<text x="172.2" y="143.3">11</text>
<text x="177.7" y="141.5">A0</text>
<text x="199.1" y="141.5">A7</text>
<text x="204.8" y="143.3">18</text>
<text x="204.8" y="139.7">19</text>
<text x="172.2" y="146.8">12</text>
<text x="177.7" y="145">A1</text>
<text x="177.7" y="148.6">A2</text>
<text x="199.1" y="148.6">A5</text>
<text x="199.1" y="145">A6</text>
<text x="204.8" y="146.8">17</text>
<text x="172.2" y="150.3">13</text>
<text x="177.7" y="152.1">A3</text>
<text x="199.1" y="152.1">A4</text>
<text x="204.8" y="150.3">16</text>
<text x="316.9" y="153.8">6</text>
<text x="316.9" y="160.9">5</text>
<text x="337.3" y="157.4">7</text>
<text x="51.3" y="162.7">4</text>
<text x="66.7" y="162.7">1</text>
<text x="50.9" y="169.7">5</text>
<text x="67" y="169.7">2</text>
<text x="50.9" y="176.8">6</text>
<text x="67" y="176.8">3</text>
<text x="52.7" y="180.3">7</text>
<text x="65.3" y="180.3">8</text>
<text x="184.8" y="194.4">1</text>
<text x="184.8" y="197.9">2</text>
<text x="188.3" y="196.2">1A</text>
<text x="208.3" y="197.9">13</text>
<text x="354.1" y="196.2">RB</text>
<text x="360" y="197.9">15</text>
<text x="360" y="194.4">16</text>
<text x="184.8" y="201.5">3</text>
<text x="188.3" y="199.7">1Y</text>
<text x="188.3" y="203.2">2A</text>
<text x="202.6" y="199.7">6A</text>
<text x="202.9" y="203.2">6Y</text>
<text x="208.3" y="201.5">12</text>
<text x="353.9" y="203.2">MP</text>
<text x="354.1" y="199.7">BC</text>
<text x="360" y="201.5">14</text>
<text x="184.8" y="205">4</text>
<text x="184.8" y="208.5">5</text>
<text x="188.3" y="206.8">2Y</text>
<text x="202.6" y="206.8">5A</text>
<text x="208.3" y="208.5">10</text>
<text x="208.3" y="205">11</text>
<text x="329.4" y="205">4</text>
<text x="329.4" y="208.5">5</text>
<text x="332.9" y="206.8">SD</text>
<text x="345.9" y="206.8">TOBUFF</text>
<text x="360" y="208.5">12</text>
<text x="360" y="205">13</text>
<text x="184.8" y="212.1">6</text>
<text x="188.3" y="210.3">3A</text>
<text x="188.3" y="213.8">3Y</text>
<text x="202.6" y="213.8">4A</text>
<text x="202.9" y="210.3">5Y</text>
<text x="208.3" y="215.6">8</text>
<text x="208.3" y="212.1">9</text>
<text x="329.4" y="212.1">6</text>
<text x="329.4" y="215.6">7</text>
<text x="332.9" y="210.3">CLK</text>
<text x="332.9" y="213.8">FSEL</text>
<text x="351.1" y="210.3">COM</text>
<text x="351.9" y="213.8">CH2</text>
<text x="360" y="215.6">10</text>
<text x="360" y="212.1">11</text>
<text x="202.9" y="217.3">4Y</text>
<text x="329.4" y="219.1">8</text>
<text x="332.9" y="217.3">SMP2</text>
<text x="332.9" y="220.9">SMP1</text>
<text x="351.8" y="220.9">/ICL</text>
<text x="351.9" y="217.3">CH1</text>
<text x="360" y="219.1">9</text>
<text x="22.5" y="226.2">2</text>
<text x="22.5" y="222.6">1</text>
<text x="26" y="227.9">X</text>
<text x="26" y="224.4">NC</text>
<text x="42.4" y="227.9">X</text>
<text x="46" y="226.2">13</text>
<text x="22.5" y="233.2">4</text>
<text x="22.5" y="229.7">3</text>
<text x="26" y="231.5">X</text>
<text x="42.4" y="231.5">X</text>
<text x="46" y="229.7">12</text>
<text x="46" y="233.2">11</text>
<text x="22.5" y="236.7">5</text>
<text x="26" y="238.5">X</text>
<text x="26" y="235">GND</text>
<text x="37.8" y="235">OUT</text>
<text x="42.4" y="238.5">X</text>
<text x="46" y="236.7">10</text>
<text x="22.5" y="240.3">6</text>
<text x="26" y="242">X</text>
<text x="37.8" y="245.6">OUT</text>
<text x="42.4" y="242">X</text>
<text x="46" y="240.3">9</text>
<text x="46" y="243.8">8</text>
<text x="146" y="243.8">1</text>
<text x="149.5" y="245.6">Tri-state</text>
<text x="162.1" y="249.1">OUTPUT</text>
<text x="176.6" y="247.3">3</text>
</g>
<g font-size="3.2" fill="#f00">
<text x="75" y="33.9">VCC</text>
<text x="83.1" y="32.1">62</text>
<text x="172.4" y="35.7">1</text>
<text x="175.9" y="37.4">VCC</text>
<text x="322.4" y="74.5" transform="rotate(-90 322.4 74.5)">8</text>
<text x="170.4" y="81.5">14</text>
<text x="175.9" y="83.3">VCC</text>
<text x="322.4" y="94.8" transform="rotate(-90 322.4 94.8)">4</text>
<text x="174.2" y="108">1</text>
<text x="177.7" y="109.7">VCC</text>
<text x="54" y="120.3">28</text>
<text x="59.5" y="122.1">AVCC</text>
<text x="72.8" y="129.2">AVCC</text>
<text x="83.1" y="127.4">35</text>
<text x="172.2" y="153.8">14</text>
<text x="177.7" y="155.6">VCC</text>
<text x="200.2" y="196.2">VCC</text>
<text x="208.3" y="194.4">14</text>
<text x="329.4" y="194.4">1</text>
<text x="332.9" y="196.2">VDD</text>
<text x="329.4" y="201.5">3</text>
<text x="332.9" y="203.2">VDD</text>
<text x="38" y="224.4">VCC</text>
<text x="46" y="222.6">14</text>
<text x="168" y="245.6">VDD</text>
<text x="176.6" y="243.8">4</text>
</g>
<g font-size="2.5" fill="#800">
<text x="323.5" y="80.1">V+</text>
<text x="323.5" y="89.3">V-</text>
</g>
</svg>
